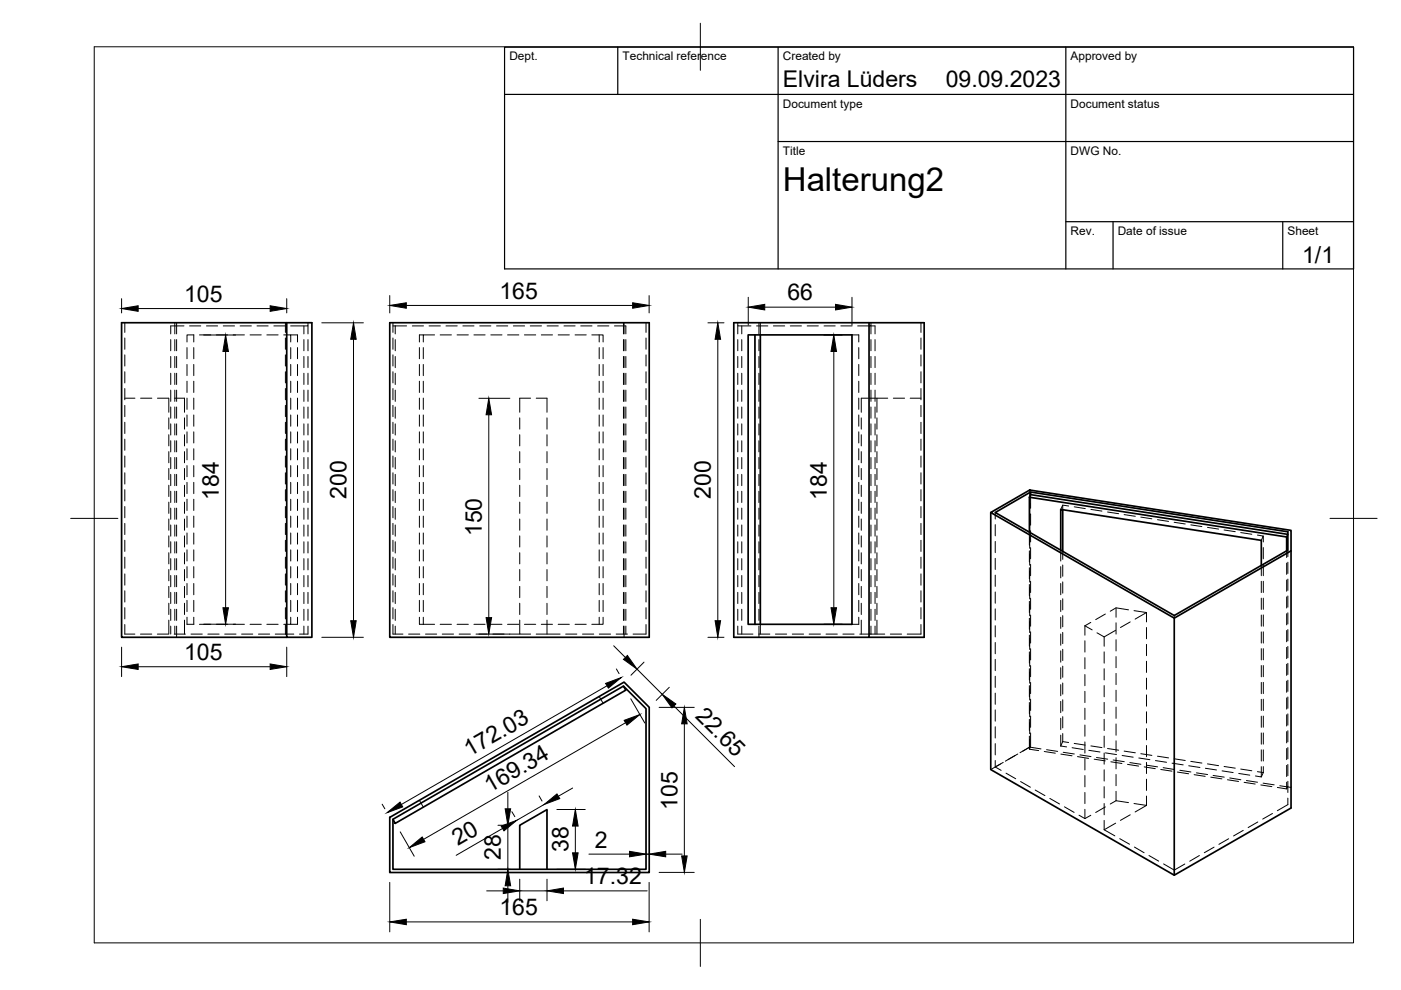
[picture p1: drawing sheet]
<svg xmlns="http://www.w3.org/2000/svg" width="297mm" height="210mm" viewBox="0 0 297 210" stroke-linecap="round" stroke-linejoin="round" font-family="sans-serif">
<!-- layer: Hidden -->
<g fill="none" stroke="#000" stroke-width=".21">
<path d="M26.5 68.4v2.1M26.5 71.7v2.4M26.5 75.2v2.4M26.5 78.8v2.4M36.2 72v2.4M36.2 75.6v2.3M36.2 79.1v2.4M37.1 68.4v2.4M37.1 72v2.4M37.1 75.6v2.3M37.1 79.1v2.4M37.4 68.4v2.4"/>
<path d="M37.4 72v2.4M37.4 75.6v2.3M37.4 79.1v2.4M39 69.1h-2.8v1.7M39.6 73.7v2.4M39.6 77.3v2.3M40.2 69.1h2.4M41.1 71v1.5M41.1 73.7v2.4M41.1 77.3v2.3M41.1 71h-1.5v1.5M42.3 71h2.4"/>
<path d="M43.8 69.1h2.3M45.9 71h2.4M47.3 69.1h2.4M49.4 71h2.4M50.9 69.1h2.4M53 71h2.4M54.5 69.1h2.4M56.6 71h2.4M58.1 69.1h2.3M60.2 71h1.4v1.5M60.5 68.4v2.1M60.5 71.7v2.4"/>
<path d="M60.5 75.2v2.4M60.5 78.8v2.4M61.6 71h1.5v1.5M61.6 73.7v2.4M61.6 77.3v2.3M63.1 73.7v2.4M63.1 77.3v2.3M64.4 69.1v1.7M64.4 72v2.4M64.4 75.6v2.3M64.4 79.1v2.4M65.3 68.4v.7h-3.7"/>
<path d="M65.3 69.1v1.7M65.3 72v2.4M65.3 75.6v2.3M65.3 79.1v2.4M83.3 69.1h2.9M83.3 68.4v2.1M83.3 71.7v2.4M83.3 75.2v2.4M83.3 78.8v2.4M83.8 69.1v1.7M83.8 72v2.4M83.8 75.6v2.3"/>
<path d="M83.8 79.1v2.4M87.4 69.1h2.4M88.9 73.7v2.4M88.9 77.3v2.3M89.7 73.7v2.4M89.7 77.3v2.3M89.7 71h-.8v1.5M91 69.1h2.4M92.1 71h-2.4v1.5M93.3 71h2.4M94.6 69.1h2.3M96.9 71h2.4"/>
<path d="M98.1 69.1h2.4M100.5 71h2.3M101.7 69.1h2.4M104.1 71h2.3M105.3 69.1h2.4M107.6 71h2.4M108.8 69.1h2.4M111.2 71h2.4M112.4 69.1h2.4M114.8 71h2.3M116 69.1h2.4M118.3 71h2.4"/>
<path d="M119.6 69.1h2.3M121.9 71h2.4M123.1 69.1h2.4M125.5 71h2.4v1.5M126.7 69.1h2.4M127 71v1.5M127 73.7v2.4M127 77.3v2.3M127.9 73.7v2.4M127.9 77.3v2.3M130.3 69.1h2.4v1.7M132.2 68.4v2.4"/>
<path d="M132.2 72v2.4M132.2 75.6v2.3M132.2 79.1v2.4M132.3 68.4v2.4M132.3 72v2.4M132.3 75.6v2.3M132.3 79.1v2.4M132.7 72v2.4M132.7 75.6v2.3M132.7 79.1v2.4M137 68.4v2.1M137 71.7v2.4"/>
<path d="M137 75.2v2.4M137 78.8v2.4M156.4 68.4v.7h2.8M156.4 69.1v1.7M156.4 72v2.4M156.4 75.6v2.3M156.4 79.1v2.4M157.3 69.1v1.7M157.3 72v2.4M157.3 75.6v2.3M157.3 79.1v2.4M160.4 69.1h2.4"/>
<path d="M160.9 68.4v2.4M160.9 72v2.4M160.9 75.6v2.3M160.9 79.1v2.4M161.2 68.4v2.6M164 69.1h2.4M167.6 69.1h2.3M171.1 69.1h2.4M174.7 69.1h2.4M178.3 69.1h2.4M180.6 71h1.5v1.5M182.1 73.7v2.4"/>
<path d="M182.1 77.3v2.3M184.7 68.4v.7h-2.9M184.7 70.8v-1.7h.8v1.7M184.7 72v2.4M184.7 75.6v2.3M184.7 79.1v2.4M185.5 72v2.4M185.5 75.6v2.3M185.5 79.1v2.4M195.3 68.4v2.1M195.3 71.7v2.4M195.3 75.2v2.4"/>
<path d="M195.3 78.8v2.4M26.5 84.4h2.1M26.5 82.4v2.4M26.5 86v2.3M26.5 89.5v2.4M26.5 93.1v2.4M26.5 96.7v2.4M29.8 84.4h2.4M33.4 84.4h2.4M35.8 84.4v3M35.8 88.6v2.4M35.8 92.2v2.3"/>
<path d="M35.8 95.8v2.3M35.8 99.3v2.4M36.2 82.7v2.4M36.2 86.3v2.4M36.2 89.9v2.3M36.2 93.4v2.4M36.2 97v2.4M37 84.4h2.1v3M37.1 82.7v2.4M37.1 86.3v2.4M37.1 89.9v2.3M37.1 93.4v2.4"/>
<path d="M37.1 97v2.4M37.4 82.7v2.4M37.4 86.3v2.4M37.4 89.9v2.3M37.4 93.4v2.4M37.4 97v2.4M39.1 88.6v2.4M39.1 92.2v2.3M39.1 95.8v2.3M39.1 99.3v2.4M39.6 80.8v2.4M39.6 84.4v2.4"/>
<path d="M39.6 88v2.4M39.6 91.6v2.3M39.6 95.1v2.4M39.6 98.7v2.4M41.1 80.8v2.4M41.1 84.4v2.4M41.1 88v2.4M41.1 91.6v2.3M41.1 95.1v2.4M41.1 98.7v2.4M60.5 82.4v2.4M60.5 86v2.3"/>
<path d="M60.5 89.5v2.4M60.5 93.1v2.4M60.5 96.7v2.4M61.6 80.8v2.4M61.6 84.4v2.4M61.6 88v2.4M61.6 91.6v2.3M61.6 95.1v2.4M61.6 98.7v2.4M63.1 80.8v2.4M63.1 84.4v2.4M63.1 88v2.4"/>
<path d="M63.1 91.6v2.3M63.1 95.1v2.4M63.1 98.7v2.4M64.4 82.7v2.4M64.4 86.3v2.4M64.4 89.9v2.3M64.4 93.4v2.4M64.4 97v2.4M65.3 82.7v2.4M65.3 86.3v2.4M65.3 89.9v2.3M65.3 93.4v2.4"/>
<path d="M65.3 97v2.4M83.3 82.4v2.4M83.3 86v2.3M83.3 89.5v2.4M83.3 93.1v2.4M83.3 96.7v2.4M83.8 82.7v2.4M83.8 86.3v2.4M83.8 89.9v2.3M83.8 93.4v2.4M83.8 97v2.4M88.9 80.8v2.4"/>
<path d="M88.9 84.4v2.4M88.9 88v2.4M88.9 91.6v2.3M88.9 95.1v2.4M88.9 98.7v2.4M89.7 80.8v2.4M89.7 84.4v2.4M89.7 88v2.4M89.7 91.6v2.3M89.7 95.1v2.4M89.7 98.7v2.4M110.2 88.6v2.4"/>
<path d="M110.2 92.2v2.3M110.2 95.8v2.3M110.2 99.3v2.4M112.5 84.4h-2.3v3M113.7 84.4h2.3v3M116 88.6v2.4M116 92.2v2.3M116 95.8v2.3M116 99.3v2.4M127 80.8v2.4M127 84.4v2.4M127 88v2.4"/>
<path d="M127 91.6v2.3M127 95.1v2.4M127 98.7v2.4M127.9 80.8v2.4M127.9 84.4v2.4M127.9 88v2.4M127.9 91.6v2.3M127.9 95.1v2.4M127.9 98.7v2.4M132.2 82.7v2.4M132.2 86.3v2.4M132.2 89.9v2.3"/>
<path d="M132.2 93.4v2.4M132.2 97v2.4M132.3 82.7v2.4M132.3 86.3v2.4M132.3 89.9v2.3M132.3 93.4v2.4M132.3 97v2.4M132.7 82.7v2.4M132.7 86.3v2.4M132.7 89.9v2.3M132.7 93.4v2.4M132.7 97v2.4"/>
<path d="M137 82.4v2.4M137 86v2.3M137 89.5v2.4M137 93.1v2.4M137 96.7v2.4M156.4 82.7v2.4M156.4 86.3v2.4M156.4 89.9v2.3M156.4 93.4v2.4M156.4 97v2.4M157.3 82.7v2.4M157.3 86.3v2.4"/>
<path d="M157.3 89.9v2.3M157.3 93.4v2.4M157.3 97v2.4M160.9 82.7v2.4M160.9 86.3v2.4M160.9 89.9v2.3M160.9 93.4v2.4M160.9 97v2.4M182.1 80.8v2.4M182.1 84.4v2.4M182.1 88v2.4M182.1 91.6v2.3"/>
<path d="M182.1 95.1v2.4M182.1 98.7v2.4M182.6 88.6v2.4M182.6 92.2v2.3M182.6 95.8v2.3M182.6 99.3v2.4M184.7 82.7v2.4M184.7 86.3v2.4M184.7 89.9v2.3M184.7 93.4v2.4M184.7 97v2.4M185.5 82.7v2.4"/>
<path d="M185.5 86.3v2.4M185.5 89.9v2.3M185.5 93.4v2.4M185.5 97v2.4M185.9 84.4v3M185.9 88.6v2.4M185.9 92.2v2.3M185.9 95.8v2.3M185.9 99.3v2.4M188.2 84.4h-5.6v3M189.4 84.4h2.4M193 84.4h2.3"/>
<path d="M195.3 82.4v2.4M195.3 86v2.3M195.3 89.5v2.4M195.3 93.1v2.4M195.3 96.7v2.4M26.5 100.2v2.4M26.5 103.8v2.4M26.5 107.4v2.4M26.5 111v2.3M26.5 114.5v2.4M26.5 118.1v2.4M35.8 102.9v2.4"/>
<path d="M35.8 106.5v2.4M35.8 110v2.4M35.8 113.6v2.4M35.8 117.2v2.4M36.2 100.6v2.4M36.2 104.2v2.3M36.2 107.7v2.4M36.2 111.3v2.4M36.2 114.9v2.4M36.2 118.4v2.4M37.1 100.6v2.4M37.1 104.2v2.3"/>
<path d="M37.1 107.7v2.4M37.1 111.3v2.4M37.1 114.9v2.4M37.1 118.4v2.4M37.4 100.6v2.4M37.4 104.2v2.3M37.4 107.7v2.4M37.4 111.3v2.4M37.4 114.9v2.4M37.4 118.4v2.4M39.1 102.9v2.4M39.1 106.5v2.4"/>
<path d="M39.1 110v2.4M39.1 113.6v2.4M39.1 117.2v2.4M39.6 102.3v2.4M39.6 105.8v2.4M39.6 109.4v2.4M39.6 113v2.4M39.6 116.6v2.3M41.1 102.3v2.4M41.1 105.8v2.4M41.1 109.4v2.4M41.1 113v2.4"/>
<path d="M41.1 116.6v2.3M60.5 100.2v2.4M60.5 103.8v2.4M60.5 107.4v2.4M60.5 111v2.3M60.5 114.5v2.4M60.5 118.1v2.4M61.6 102.3v2.4M61.6 105.8v2.4M61.6 109.4v2.4M61.6 113v2.4M61.6 116.6v2.3"/>
<path d="M63.1 102.3v2.4M63.1 105.8v2.4M63.1 109.4v2.4M63.1 113v2.4M63.1 116.6v2.3M64.4 100.6v2.4M64.4 104.2v2.3M64.4 107.7v2.4M64.4 111.3v2.4M64.4 114.9v2.4M64.4 118.4v2.4M65.3 100.6v2.4"/>
<path d="M65.3 104.2v2.3M65.3 107.7v2.4M65.3 111.3v2.4M65.3 114.9v2.4M65.3 118.4v2.4M83.3 100.2v2.4M83.3 103.8v2.4M83.3 107.4v2.4M83.3 111v2.3M83.3 114.5v2.4M83.3 118.1v2.4M83.8 100.6v2.4"/>
<path d="M83.8 104.2v2.3M83.8 107.7v2.4M83.8 111.3v2.4M83.8 114.9v2.4M83.8 118.4v2.4M88.9 102.3v2.4M88.9 105.8v2.4M88.9 109.4v2.4M88.9 113v2.4M88.9 116.6v2.3M89.7 102.3v2.4M89.7 105.8v2.4"/>
<path d="M89.7 109.4v2.4M89.7 113v2.4M89.7 116.6v2.3M110.2 102.9v2.4M110.2 106.5v2.4M110.2 110v2.4M110.2 113.6v2.4M110.2 117.2v2.4M116 102.9v2.4M116 106.5v2.4M116 110v2.4M116 113.6v2.4"/>
<path d="M116 117.2v2.4M127 102.3v2.4M127 105.8v2.4M127 109.4v2.4M127 113v2.4M127 116.6v2.3M127.9 102.3v2.4M127.9 105.8v2.4M127.9 109.4v2.4M127.9 113v2.4M127.9 116.6v2.3M132.2 100.6v2.4"/>
<path d="M132.2 104.2v2.3M132.2 107.7v2.4M132.2 111.3v2.4M132.2 114.9v2.4M132.2 118.4v2.4M132.3 100.6v2.4M132.3 104.2v2.3M132.3 107.7v2.4M132.3 111.3v2.4M132.3 114.9v2.4M132.3 118.4v2.4M132.7 100.6v2.4"/>
<path d="M132.7 104.2v2.3M132.7 107.7v2.4M132.7 111.3v2.4M132.7 114.9v2.4M132.7 118.4v2.4M137 100.2v2.4M137 103.8v2.4M137 107.4v2.4M137 111v2.3M137 114.5v2.4M137 118.1v2.4M156.4 100.6v2.4"/>
<path d="M156.4 104.2v2.3M156.4 107.7v2.4M156.4 111.3v2.4M156.4 114.9v2.4M156.4 118.4v2.4M157.3 100.6v2.4M157.3 104.2v2.3M157.3 107.7v2.4M157.3 111.3v2.4M157.3 114.9v2.4M157.3 118.4v2.4M160.9 100.6v2.4"/>
<path d="M160.9 104.2v2.3M160.9 107.7v2.4M160.9 111.3v2.4M160.9 114.9v2.4M160.9 118.4v2.4M182.1 102.3v2.4M182.1 105.8v2.4M182.1 109.4v2.4M182.1 113v2.4M182.1 116.6v2.3M182.6 102.9v2.4M182.6 106.5v2.4"/>
<path d="M182.6 110v2.4M182.6 113.6v2.4M182.6 117.2v2.4M184.7 100.6v2.4M184.7 104.2v2.3M184.7 107.7v2.4M184.7 111.3v2.4M184.7 114.9v2.4M184.7 118.4v2.4M185.5 100.6v2.4M185.5 104.2v2.3M185.5 107.7v2.4"/>
<path d="M185.5 111.3v2.4M185.5 114.9v2.4M185.5 118.4v2.4M185.9 102.9v2.4M185.9 106.5v2.4M185.9 110v2.4M185.9 113.6v2.4M185.9 117.2v2.4M195.3 100.2v2.4M195.3 103.8v2.4M195.3 107.4v2.4M195.3 111v2.3"/>
<path d="M195.3 114.5v2.4M195.3 118.1v2.4M211 108.7v1.3M211 111.2v2.4M211 114.8v2.4M211 118.4v2.3M218.2 112.8v2.8M218.2 116.8v2.4M218.3 103.9v1.7M218.3 106.7v2.4M218.3 110.3v2.4M218.3 113.9v2.4"/>
<path d="M218.3 117.5v2.3M218.5 104.9v2.9M218.5 109v2.4M218.5 112.5v2.4M218.5 116.1v2.4M218.5 119.7v2.4M224.9 116.6v2.3M225.3 107.1v1M225.3 116.9v1.7M225.3 119.8v2.4M226.6 107.3l-1.3-.2-.4 .9M227.8 107.5l2.3 .3"/>
<path d="M231.3 108l2.3 .4M234.8 108.6l2.4 .3M238.3 109.1l2.4 .4M241.9 109.6l2.3 .4M245.4 110.2l2.4 .3M248.9 110.7l2.4 .4M252.5 111.3l2.3 .3M256 111.8l2.4 .4M259.5 112.4l2.4 .3M263.1 112.9l2.3 .4M266.6 113.4l1.2 .3-.4 .9M267.4 119.9v2.2"/>
<path d="M267.8 113.7v1.2M267.8 116.1v2.4M267.8 119.7v2.4M272.8 116.8v1.4M272.8 119.4v2.4M273 116.6v1.4M273 119.2v2.4M26.5 132.4v2h2.1M26.5 121.7v2.4M26.5 125.3v2.3M26.5 128.8v2.4M29.8 134.4h2.4"/>
<path d="M33.4 134.4h2.3M35.8 120.7v2.4M35.8 124.3v2.4M35.8 127.9v2.4M35.8 131.5v2.9M36.2 122v2.4M36.2 125.6v2.4M36.2 129.2v2.3M36.2 132.8v1.6M36.9 134.4h2.4M37.1 122v2.4M37.1 125.6v2.4"/>
<path d="M37.1 129.2v2.3M37.1 132.8v1.6M37.4 122v2.4M37.4 125.6v2.4M37.4 129.2v2.3M37.4 132.8v2.3M39.1 120.7v2.4M39.1 124.3v2.4M39.1 127.9v2.4M39.1 131.5v2.9M39.6 130.9v1.5h1.5M39.6 120.1v2.4"/>
<path d="M39.6 123.7v2.4M39.6 127.3v2.4M40.5 134.4h2.4M41.1 120.1v2.4M41.1 123.7v2.4M41.1 127.3v2.4M41.1 130.9v1.5M42.3 132.4h2.4M44.1 134.4h2.4M45.9 132.4h2.4M47.6 134.4h2.4M49.4 132.4h2.4"/>
<path d="M51.2 134.4h2.4M53 132.4h2.4M54.8 134.4h2.4M56.6 132.4h2.4M58.4 134.4h3.9M60.5 121.7v2.4M60.5 125.3v2.3M60.5 128.8v2.4M60.5 132.4v2M61.6 130.9v1.5h-1.4M61.6 120.1v2.4M61.6 123.7v2.4"/>
<path d="M61.6 127.3v2.4M63.1 130.9v1.5h-1.5M63.1 120.1v2.4M63.1 123.7v2.4M63.1 127.3v2.4M64.4 122v2.4M64.4 125.6v2.4M64.4 129.2v2.3M64.4 132.8v1.6M65.3 132.8v1.6h-1.8M65.3 122v2.4M65.3 125.6v2.4"/>
<path d="M65.3 129.2v2.3M83.3 132.4v2h2.1M83.3 121.7v2.4M83.3 125.3v2.3M83.3 128.8v2.4M83.8 122v2.4M83.8 125.6v2.4M83.8 129.2v2.3M83.8 132.8v1.6M86.6 134.4h2.4M88.9 130.9v1.5h3.2M88.9 120.1v2.4"/>
<path d="M88.9 123.7v2.4M88.9 127.3v2.4M89.7 120.1v2.4M89.7 123.7v2.4M89.7 127.3v2.4M89.7 130.9v1.5M90.2 134.4h2.4M93.3 132.4h2.4M93.8 134.4h2.4M96.9 132.4h2.4M97.3 134.4h2.4M100.5 132.4h2.3"/>
<path d="M100.9 134.4h2.4M104.1 132.4h2.3M104.5 134.4h2.4M107.6 132.4h2.4M108.1 134.4h2.1M110.2 131.5v2.9h2.3M110.2 120.7v2.4M110.2 124.3v2.4M110.2 127.9v2.4M111.2 132.4h2.4M113.7 134.4h5M114.8 132.4h2.3"/>
<path d="M116 120.7v2.4M116 124.3v2.4M116 127.9v2.4M116 131.5v2.9M118.3 132.4h2.4M119.9 134.4h2.4M121.9 132.4h2.4M123.5 134.4h2.4M127 120.1v2.4M127 123.7v2.4M127 127.3v2.4M127 130.9v1.5"/>
<path d="M127.1 134.4h2.4M127.9 130.9v1.5h-2.4M127.9 120.1v2.4M127.9 123.7v2.4M127.9 127.3v2.4M130.6 134.4h2.4M132.2 122v2.4M132.2 125.6v2.4M132.2 129.2v2.3M132.2 132.8v1.6M132.3 122v2.4M132.3 125.6v2.4"/>
<path d="M132.3 129.2v2.3M132.3 132.8v2.3M132.7 122v2.4M132.7 125.6v2.4M132.7 129.2v2.3M132.7 132.8v1.6M137 132.4v2h-2.8M137 121.7v2.4M137 125.3v2.3M137 128.8v2.4M156.4 132.8v1.6h3.2M156.4 122v2.4"/>
<path d="M156.4 125.6v2.4M156.4 129.2v2.3M157.3 122v2.4M157.3 125.6v2.4M157.3 129.2v2.3M157.3 132.8v1.6M160.8 134.4h2.4M160.9 122v2.4M160.9 125.6v2.4M160.9 129.2v2.3M160.9 132.8v2.3M161.2 132.4v2"/>
<path d="M164.4 134.4h2.4M168 134.4h2.4M171.6 134.4h2.3M175.1 134.4h2.4M178.7 134.4h2.4M182.1 130.9v1.5h-1.5M182.1 120.1v2.4M182.1 123.7v2.4M182.1 127.3v2.4M182.3 134.4h5.3M182.6 120.7v2.4M182.6 124.3v2.4"/>
<path d="M182.6 127.9v2.4M182.6 131.5v2.9M184.7 122v2.4M184.7 125.6v2.4M184.7 129.2v2.3M184.7 132.8v1.6M185.5 122v2.4M185.5 125.6v2.4M185.5 129.2v2.3M185.5 132.8v1.6M185.9 120.7v2.4M185.9 124.3v2.4"/>
<path d="M185.9 127.9v2.4M185.9 131.5v2.9M188.8 134.4h2.4M195.3 132.4v2h-3M195.3 121.7v2.4M195.3 125.3v2.3M195.3 128.8v2.4M211 121.9v2.4M211 125.5v2.4M211 129.1v2.4M211 132.7v2.3M211 136.2v2.4"/>
<path d="M211 139.8v2.4M218.2 120.4v2.3M218.2 123.9v2.4M218.2 127.5v2.4M218.2 131.1v2.3M218.2 134.7v2.3M218.2 138.2v2.4M218.3 121v2.4M218.3 124.6v2.4M218.3 128.2v2.4M218.3 131.8v2.3M218.3 135.3v2.4"/>
<path d="M218.3 138.9v2.4M218.5 123.2v2.4M218.5 126.8v2.4M218.5 130.4v2.4M218.5 134v2.3M218.5 137.5v2.4M224.9 120.1v2.4M224.9 123.7v2.4M224.9 127.3v2.4M224.9 130.9v2.3M224.9 134.4v2.4M224.9 138v2.4"/>
<path d="M225.3 123.4v2.4M225.3 127v2.3M225.3 130.5v2.4M225.3 134.1v2.4M225.3 137.7v2.4M230 132.7l1.6 .9M230 132.7v2M230 135.9v2.4M230 139.4v2.4M231.3 132l-1.3 .7M232.6 134.2l1.5 .8M234.1 135v2"/>
<path d="M234.1 138.2v2.4M234.4 130.2l-2.1 1.2M236.5 133.6l-2.4 1.4M236.6 128.9v2M236.6 132.1v2.3M236.6 135.6v2.4M236.6 139.2v2.4M239.3 129.3l-2.7-.4-1.2 .7M239.6 131.9l-2 1.1M240.4 129.5l2.7 .4M243.1 129.9l-2.4 1.4M243.1 129.9v2"/>
<path d="M243.1 133v2.4M243.1 136.6v2.4M249 130.5v.6M267.4 123.2v2.4M267.4 126.8v2.4M267.4 130.4v2.4M267.4 134v2.3M267.4 137.5v2.4M267.8 123.2v2.4M267.8 126.8v2.4M267.8 130.4v2.4M267.8 134v2.3"/>
<path d="M267.8 137.5v2.4M272.8 123v2.4M272.8 126.5v2.4M272.8 130.1v2.4M272.8 133.7v2.4M272.8 137.3v2.4M273 122.8v2.4M273 126.4v2.3M273 129.9v2.4M273 133.5v2.4M273 137.1v2.4M127 147.7l.9 1.4"/>
<path d="M211 143.4v2.3M211 147v2.3M211 150.5v2.4M211 154.1v2.4M211 157.7v2.4M215.8 159.9l-2.1 1.2M218.2 141.8v2.4M218.2 145.4v2.3M218.2 148.9v2.4M218.2 152.5v2.4M218.2 156.1v2.7M218.3 158.4l2.4 .4"/>
<path d="M218.3 142.5v2.4M218.3 146v2.4M218.3 149.6v2.4M218.3 153.2v2.4M218.3 156.8v1.6M218.3 158.4l-2 1.2M218.5 158.3l-.3 .5 2 .3M218.5 158.3l-1.7 1M218.5 141.1v2.4M218.5 144.7v2.4M218.5 148.2v2.4M218.5 151.8v2.4"/>
<path d="M218.5 155.4v2.9M221.4 159.3l2.4 .4M221.9 159l2.3 .3M224.9 141.6v2.3M224.9 145.2v2.3M224.9 148.7v2.4M224.9 152.3v2.4M224.9 155.9v2.3M224.9 158.2l1.2 .2M224.9 159.9l2.4 .3M225.3 157.2l1.3 .2M225.3 157.2l-.4 1"/>
<path d="M225.3 141.2v2.4M225.3 144.8v2.4M225.3 148.4v2.4M225.3 151.9v2.4M225.3 155.5v1.7M225.4 159.5l2.4 .4M227.3 158.5l2.4 .4M227.8 157.6l2.3 .4M230 143v2.4M230 146.6v2.4M230 150.1v2.4M230 153.7v2.4"/>
<path d="M230 157.3v2.4M230.8 159.1l2.4 .3M231.3 158.2l2.3 .3M234.1 141.8v2.4M234.1 145.4v2.3M234.1 148.9v2.4M234.1 152.5v2.4M234.1 156.1v2.3M234.1 159.7v2.3M234.4 159.6l2.3 .4M234.8 158.7l2.4 .4M236.6 142.8v2.4"/>
<path d="M236.6 146.3v2.4M236.6 149.9v2.4M236.6 153.5v2.4M236.6 157.1v2.3M238.3 159.3l2.4 .3M241.9 159.8l2.3 .4M243.1 140.2v2.4M243.1 143.8v2.3M243.1 147.3v2.4M243.1 150.9v2.4M243.1 154.5v2.4M243.1 158.1v2.3"/>
<path d="M267.4 141.1v2.4M267.4 144.7v2.4M267.4 148.3v2.3M267.4 151.8v2.4M267.4 155.4v2.4M267.4 159v2.4M267.8 141.1v2.4M267.8 144.7v2.4M267.8 148.2v2.4M267.8 151.8v2.4M267.8 155.4v2.4M267.8 159v2.3"/>
<path d="M272.8 140.8v2.4M272.8 144.4v2.4M272.8 148v2.4M272.8 151.5v2.4M272.8 155.1v2.4M272.8 158.7v2.4M273 140.6v2.4M273 144.2v2.4M273 147.8v2.4M273 151.4v2.3M273 154.9v2.4M273 158.5v2.4"/>
<path d="M88.9 169.7l.8 1.4M211 162.6l1.3 .7M211 161.2v1.4M212.1 162l-2 1.2M212.7 161.6l-1.7 1M213.3 163.9l2 1.2M215.2 160.2l-2.1 1.2M216.4 165.7l2.1 1.2M219.5 167.5l2.1 1.2M222.6 169.3l2 1.2M225.7 171.1l2 1.1M228.5 160.4l2.3 .4"/>
<path d="M228.8 172.8l1.2 .8M229 160.1l2.3 .3M230 160.9v2.4M230 164.4v2.4M230 168v2.4M230 171.6v2M231.3 172.9l-1.3 .7M232 161l2.3 .3M232.5 160.6l2.3 .4M234.1 163.2v2.4M234.1 166.8v2.4M234.1 170.4v2.4"/>
<path d="M234.1 173.9v2M234.1 175.9l2.3 1.3M234.4 171.1l-2.1 1.2M235.5 161.5l2.4 .4M236 161.1l2.4 .4M236.5 174.5l-2.4 1.4M236.6 169.8l-1.2 .7M236.6 160.6v2.4M236.6 164.2v2.4M236.6 167.8v2M236.6 169.8l2.7 .4M237.4 177.8l2.1 1.2"/>
<path d="M237.9 160.2l2.4 .3M239.1 162.1l2.3 .3M239.5 161.7l2.4 .3M239.6 172.8l-2 1.1M240.4 170.4l2.7 .4M240.5 179.6l2.1 1.2M241.4 160.7l2.4 .4M242.6 162.6l2.3 .4M243.1 170.8l-2.4 1.4M243.1 161.6v2.4M243.1 165.2v2.4M243.1 168.8v2"/>
<path d="M243.1 162.2l2.3 .4M245 161.3l2.3 .3M245.4 160.3l2.4 .4M246.1 163.1l2.4 .4M246.6 162.8l2.4 .3M248.5 161.8l2.4 .4M248.9 160.9l2.4 .3M249.6 163.7l2.4 .4M250.1 163.3l2.4 .4M252 162.4l2.4 .3M252.5 161.4l2.3 .4M253.2 164.2l2.3 .4"/>
<path d="M253.7 163.9l2.3 .3M255.6 162.9l2.3 .4M256 162l2.4 .3M256.7 164.8l2.4 .3M257.2 164.4l2.4 .4M257.4 179.6l-2.1 1.2M259.1 163.4l2.4 .4M259.5 162.5l2.4 .4M260.2 165.3l2.4 .4M260.5 177.8l-2.1 1.2M260.7 164.9l2.4 .4M262.6 164l2.4 .4"/>
<path d="M263.1 163.1l2.3 .3M263.6 176.1l-2.1 1.1M263.8 165.9l2.3 .3M264.3 165.5l2.3 .4M266.6 163.6l1.2 .2M266.7 174.3l-2.1 1.2M267.3 166.4l2.4 .4M267.4 162.6v2.1l-1.2-.2M267.8 166l2.4 .4M267.8 162.5v1.3M267.8 163.8l-.4 .9M269.8 172.5l-2.1 1.2"/>
<path d="M271.3 166.6l2.4 .4M272.8 162.3v2.3M272.8 165.8v1.5M273 166.7l-.2 .6-2-.3M273 169.2v1.4l-2.2 1.3M273 162.1v2.4M273 165.6v2.4M243.6 181.4l2.1 1.2M246.7 183.2l2.3 1.3 2.2-1.3M254.3 181.4l-2.1 1.2"/>
</g>
<!-- layer: Visible -->
<g fill="none" stroke="#000" stroke-width=".36">
<path d="M60.8 68.4v66.7h5.3v-66.7h-40.3v66.7h35M82.6 68.4h55v66.7h-55zM158.6 71h22v61.4h-22zM160.1 71v61.4M161.2 71v61.4M184.3 68.4v66.7h-28.7v-66.7h40.3v66.7h-11.6M210.1 108.7l8.2-4.8 55.4 8.6v4.3l-24.7 14.3zM210.1 108.7v54.5l38.9 22.4M218.2 105.4v7.4M218.5 104.3l-7.5 4.4 38 21.8 24-13.9v-3.9l-54.5-8.4v.6l54.5 8.4-.2 .5M218.5 104.9l-.3 .5 54.6 8.4M224.9 116.6v-8.6l42.5 6.6v5.3"/>
<path d="M225.3 108.1v8.8M272.8 113.8v3M273.7 116.8v54.5l-24.7 14.3v-54.5M132.2 145.5l4.8 4.8v34h-53.7v-10.6M82.6 173.3l49.7-28.7 5.3 5.4v35h-55zM83.3 173.7l48.9-28.2 .5 .8-48.9 28.3zM110.2 184.3v-9.3l5.8-3.3v12.6"/>
</g>
<!-- layer: BORDER -->
<path d="M20 9.9h267v190h-267zM148.5 4.9v10M15 109.9h10M282 109.9h10M148.5 194.9v10" fill="none" stroke="#000" stroke-width=".21"/>
<!-- layer: TITLEBLOCK -->
<path d="M107 10h180v47h-180zM131 10v10M165 10v47M226 10v47M107 20h180M165 30h122M226 47h61M236 47v10M272 47v10" fill="none" stroke="#000" stroke-width=".25"/>
<!-- layer: FD_Dimensions -->
<g fill="none" stroke="#000" stroke-width=".21">
<path d="M25.8 63.3v3.1M29.3 65.4h28M43.2 71h6.8M47.8 74.5v54.4M60.8 63.3v3.1M68.2 68.4h8.8M75 71.9v59.7M82.6 62.7v3.7M86.1 64.8h48M137.6 62.7v3.7M150.1 68.4h3.4M152.2 71.9v59.7"/>
<path d="M158.6 63v5.9M162.1 65.1h15M174.7 71h3.8M176.8 74.5v54.4M180.6 63v5.9M101.5 84.4h6.6M103.6 87.9v43.1M25.8 137.2v6.3M43.2 132.3h6.8M60.8 137.2v6.3M68.2 135.1h8.8M101.5 134.4h6.6"/>
<path d="M130.1 136.9l2.5 2.5M150.1 135.1h3.4M174.7 132.3h3.8M29.3 141.4h28M128.7 145.4l-43.6 25.2M130.7 141.8l.6 1M132.6 153.2l-42.8 24.8M133.7 148.2l3 5.1M135.1 141.9l5.3 5.3M136.5 140.4l-2.7 2.8M139.7 150h7.5M141.9 145.7l-2.8 2.8"/>
<path d="M142.9 149.7l12.8 12.9M145.1 153.5v28M81 170.5l.6 1M84.9 176.4l2.9 5.1M105.6 175h2.5M106.6 175.7l-9.9 5.6M107.7 168v3.5M107.7 175v9.3M108.5 172.1l.7 1.1M114.3 168.8l.6 1M115.4 170.6l-5.8 3.3M118.1 171.6h6"/>
<path d="M121.4 167.1l-3 1.7M122 175.1v5.7M82.6 187.1v10.5M86.1 195.5h48M103.2 188.9h3.5M105.6 184.3h2.5M107.7 187.8v3.5M110.2 186.4v4.6M110.2 188.9h5.8M116 186.4v4.6M118.1 184.3h6M119.5 188.9h17.7"/>
<path d="M124.9 181.1h8.6M137 181.1h.6M137.6 187.1v10.5M139.7 185h7.5M141.1 181.1h3.5"/>
</g>
<g fill="#000" stroke="#000" stroke-width=".21">
<path d="M25.8 65.4l3.5-.6v1.2zM47.8 71l.6 3.5h-1.1zM57.3 64.8l3.5 .6-3.5 .6zM75 68.4l.5 3.5h-1.1zM82.6 64.8l3.5-.6v1.2zM134.1 64.2l3.5 .6-3.5 .6zM152.2 68.4l.6 3.5h-1.2zM158.6 65.1l3.5-.6v1.2zM176.8 71l.6 3.5h-1.2zM177.1 64.5l3.5 .6-3.5 .6zM103.6 84.4l.6 3.5h-1.1zM47.3 128.9h1.1l-.6 3.4z"/>
<path d="M74.4 131.6h1.1l-.5 3.5zM103.1 131h1.1l-.6 3.4zM132.2 139.8l.8-.8 2.1 2.9zM151.6 131.6h1.2l-.6 3.5zM176.2 128.9h1.2l-.6 3.4zM25.8 141.4l3.5-.6v1.1zM57.3 140.8l3.5 .6-3.5 .5zM128.4 144.9l3.3-1.2-2.7 2.2zM132.3 152.7l3.4-1.2-2.8 2.2zM140.4 147.2l2.9 2.1-.8 .8zM145.1 150l.6 3.5h-1.2zM82.1 172.3l2.7-2.2 .6 1z"/>
<path d="M86.8 179.7l2.7-2.2 .6 1zM106.3 175.1l3.3-1.2-2.8 2.3zM107.1 171.5h1.2l-.6 3.5zM115.4 170.6l2.7-2.3 .6 1zM122 171.6l.6 3.5h-1.2zM82.6 195.5l3.5-.6v1.2zM106.7 188.3l3.5 .6-3.5 .6zM107.7 184.3l.6 3.5h-1.2zM116 188.9l3.5-.6v1.2zM121.4 180.8h1.2l-.6 3.5zM133.5 180.5l3.5 .6-3.5 .6zM134.1 194.9l3.5 .6-3.5 .6z"/>
<path d="M137.6 181.1l3.5-.6v1.2zM144.5 181.5h1.2l-.6 3.5z"/>
</g>
<text font-size="7" x="166" y="40.5">Halterung2</text>
<g font-size="4.9">
<text x="166" y="18.5">Elvira Lüders</text>
<text x="200.5" y="18.5">09.09.2023</text>
<text x="276.1" y="55.7">1/1</text>
<text x="39" y="64">105</text>
<text x="105.9" y="63.3">165</text>
<text x="166.9" y="63.7">66</text>
<text x="46.4" y="105.9" transform="rotate(-90 46.4 105.9)">184</text>
<text x="73.5" y="105.8" transform="rotate(-90 73.5 105.8)">200</text>
<text x="150.7" y="105.8" transform="rotate(-90 150.7 105.8)">200</text>
<text x="175.3" y="105.9" transform="rotate(-90 175.3 105.9)">184</text>
<text x="102.2" y="113.7" transform="rotate(-90 102.2 113.7)">150</text>
<text x="39" y="139.9">105</text>
<text x="147.3" y="152" transform="rotate(45 147.3 152)">22.65</text>
<text x="99.5" y="160.5" transform="rotate(-30 99.5 160.5)">172.03</text>
<text x="103.9" y="168.1" transform="rotate(-30 103.9 168.1)">169.34</text>
<text x="143.6" y="171.7" transform="rotate(-90 143.6 171.7)">105</text>
<text x="97.1" y="179.4" transform="rotate(-30 97.1 179.4)">20</text>
<text x="126.1" y="179.7">2</text>
<text x="106.2" y="182.3" transform="rotate(-90 106.2 182.3)">28</text>
<text x="120.5" y="180.7" transform="rotate(-90 120.5 180.7)">38</text>
<text x="123.8" y="187.4">17.32</text>
<text x="105.9" y="194">165</text>
</g>
<g font-size="2.5">
<text x="108" y="12.8">Dept.</text>
<text x="132" y="12.8">Technical reference</text>
<text x="166" y="12.8">Created by</text>
<text x="227" y="12.8">Approved by</text>
<text x="166" y="22.8">Document type</text>
<text x="227" y="22.8">Document status</text>
<text x="166" y="32.8">Title</text>
<text x="227" y="32.8">DWG No.</text>
<text x="227" y="49.8">Rev.</text>
<text x="237" y="49.8">Date of issue</text>
<text x="273" y="49.8">Sheet</text>
</g>
</svg>
